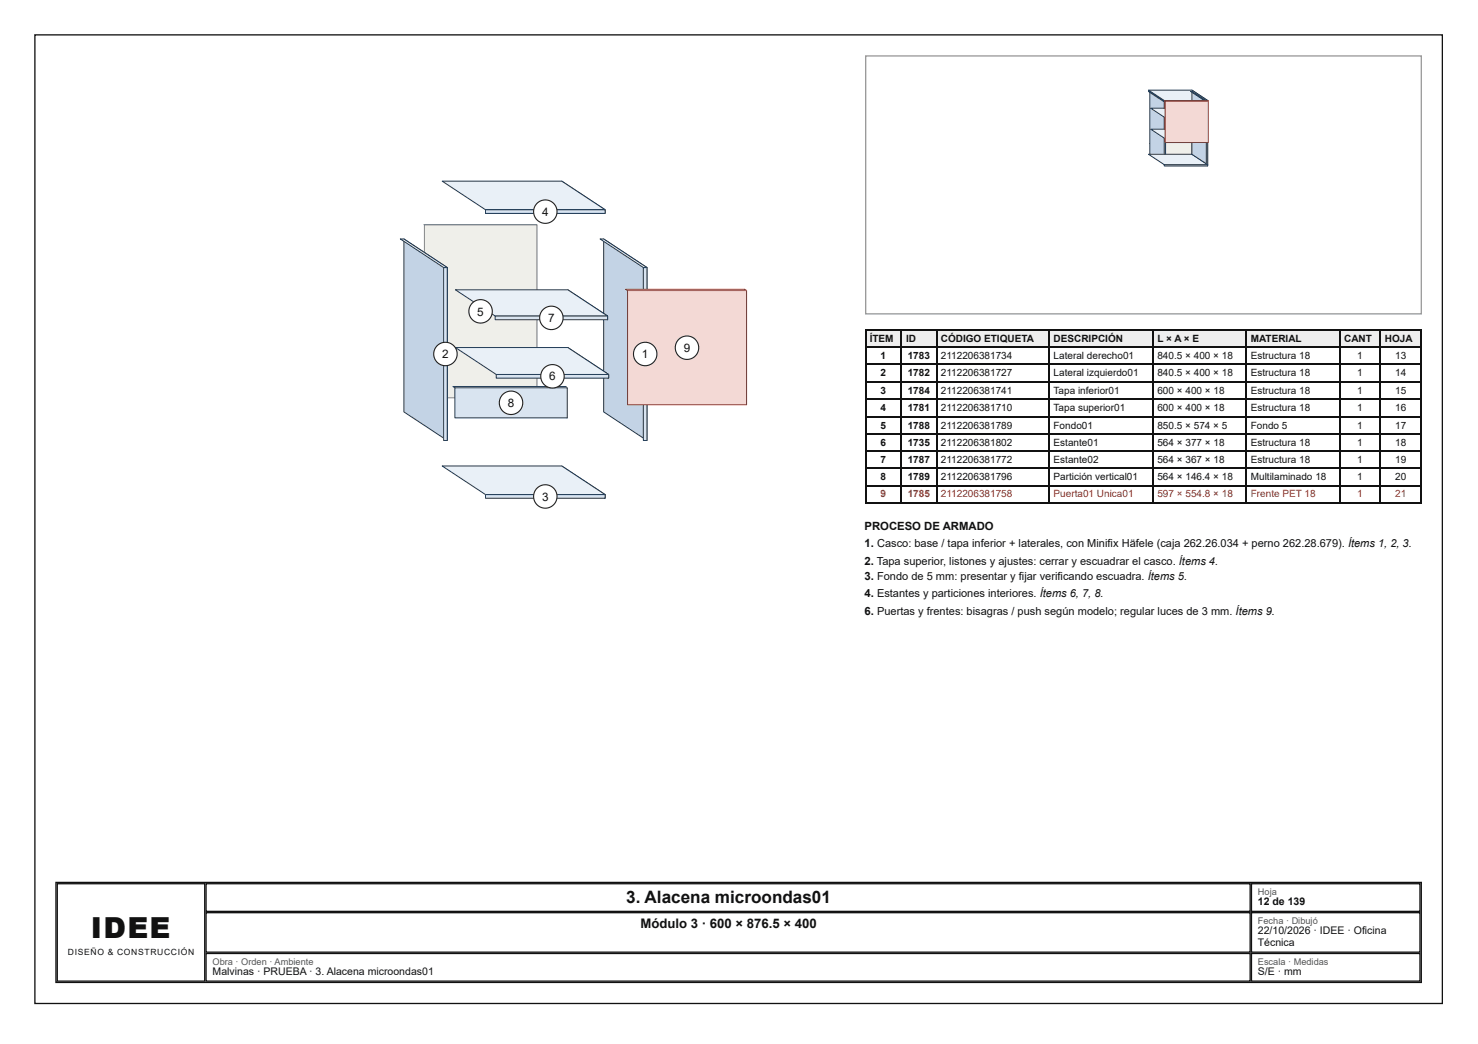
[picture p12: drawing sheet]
<svg xmlns="http://www.w3.org/2000/svg" width="297mm" height="210mm" viewBox="0 0 297 210" stroke-linecap="round" stroke-linejoin="round" font-family="sans-serif">
<path d="M7 7h282.9v194.7h-282.9z" fill="none" stroke="#111" stroke-width=".26"/>
<path d="M107.8 45.1v34.9" fill="none" stroke="#e2e2dc" stroke-width=".2"/>
<path d="M85.2 45.1l22.7 .1zM107.8 45.1l.1 .1v34.8l-.1-.1z" fill="none" stroke="#7f8c8d" stroke-width=".2"/>
<path d="M85.2 45.2h22.7" fill="none" stroke="#f7f7f3" stroke-width=".2"/>
<path d="M85.3 45.2h22.6v34.8h-22.6z" fill="#efefea"/>
<path d="M85.3 45.2h22.6v34.8h-22.6z" fill="none" stroke="#7f8c8d" stroke-width=".2"/>
<path d="M113.8 77.7v6.3" fill="none" stroke="#c3d3e5" stroke-width=".39"/>
<path d="M91 77.7h22.6l.4 .3h-22.6zM113.6 77.7l.4 .3v6l-.4-.2z" fill="none" stroke="#1f3a56" stroke-width=".2"/>
<path d="M91 77.8h23" fill="none" stroke="#e9f0f7" stroke-width=".26"/>
<path d="M91.4 78h22.6v6h-22.6z" fill="#d9e4f0"/>
<path d="M91.4 78h22.6v6h-22.6z" fill="none" stroke="#1f3a56" stroke-width=".2"/>
<path d="M81.2 48l8.7 5.8v34.8l-8.7-5.8z" fill="#c3d3e5"/>
<path d="M81.2 48l8.7 5.8v34.8l-8.7-5.8z" fill="none" stroke="#1f3a56" stroke-width=".2"/>
<path d="M80.4 48h.8l8.7 5.8h-.7z" fill="#e9f0f7"/>
<path d="M80.4 48h.8l8.7 5.8h-.7z" fill="none" stroke="#1f3a56" stroke-width=".2"/>
<path d="M89.2 53.8h.7v34.8h-.7z" fill="#d9e4f0"/>
<path d="M89.2 53.8h.7v34.8h-.7z" fill="none" stroke="#1f3a56" stroke-width=".2"/>
<path d="M112.9 93.7l8.7 5.7v.8l-8.7-5.8z" fill="#c3d3e5"/>
<path d="M112.9 93.7l8.7 5.7v.8l-8.7-5.8z" fill="none" stroke="#1f3a56" stroke-width=".2"/>
<path d="M88.9 93.7h24l8.7 5.7h-24z" fill="#e9f0f7"/>
<path d="M88.9 93.7h24l8.7 5.7h-24z" fill="none" stroke="#1f3a56" stroke-width=".2"/>
<path d="M97.6 99.4h24v.8h-24z" fill="#d9e4f0"/>
<path d="M97.6 99.4h24v.8h-24z" fill="none" stroke="#1f3a56" stroke-width=".2"/>
<path d="M112.9 36.4l8.7 5.8v.7l-8.7-5.7z" fill="#c3d3e5"/>
<path d="M112.9 36.4l8.7 5.8v.7l-8.7-5.7z" fill="none" stroke="#1f3a56" stroke-width=".2"/>
<path d="M88.9 36.4h24l8.7 5.8h-24z" fill="#e9f0f7"/>
<path d="M88.9 36.4h24l8.7 5.8h-24z" fill="none" stroke="#1f3a56" stroke-width=".2"/>
<path d="M97.6 42.2h24v.7h-24z" fill="#d9e4f0"/>
<path d="M97.6 42.2h24v.7h-24z" fill="none" stroke="#1f3a56" stroke-width=".2"/>
<path d="M121.3 48l8.7 5.8v34.8l-8.7-5.8z" fill="#c3d3e5"/>
<path d="M121.3 48l8.7 5.8v34.8l-8.7-5.8z" fill="none" stroke="#1f3a56" stroke-width=".2"/>
<path d="M120.6 48h.7l8.7 5.8h-.7z" fill="#e9f0f7"/>
<path d="M120.6 48h.7l8.7 5.8h-.7z" fill="none" stroke="#1f3a56" stroke-width=".2"/>
<path d="M129.3 53.8h.7v34.8h-.7z" fill="#d9e4f0"/>
<path d="M129.3 53.8h.7v34.8h-.7z" fill="none" stroke="#1f3a56" stroke-width=".2"/>
<path d="M114.1 58.3l8 5.2v.8l-8-5.3z" fill="#c3d3e5"/>
<path d="M114.1 58.3l8 5.2v.8l-8-5.3z" fill="none" stroke="#1f3a56" stroke-width=".2"/>
<path d="M91.5 58.3h22.6l8 5.2h-22.6z" fill="#e9f0f7"/>
<path d="M91.5 58.3h22.6l8 5.2h-22.6z" fill="none" stroke="#1f3a56" stroke-width=".2"/>
<path d="M99.5 63.5h22.6v.8h-22.6z" fill="#d9e4f0"/>
<path d="M99.5 63.5h22.6v.8h-22.6z" fill="none" stroke="#1f3a56" stroke-width=".2"/>
<path d="M114.1 69.9l8.2 5.4v.7l-8.2-5.4z" fill="#c3d3e5"/>
<path d="M114.1 69.9l8.2 5.4v.7l-8.2-5.4z" fill="none" stroke="#1f3a56" stroke-width=".2"/>
<path d="M91.5 69.9h22.6l8.2 5.4h-22.6z" fill="#e9f0f7"/>
<path d="M91.5 69.9h22.6l8.2 5.4h-22.6z" fill="none" stroke="#1f3a56" stroke-width=".2"/>
<path d="M99.7 75.3h22.6v.7h-22.6z" fill="#d9e4f0"/>
<path d="M99.7 75.3h22.6v.7h-22.6z" fill="none" stroke="#1f3a56" stroke-width=".2"/>
<path d="M149.8 58.2v23.2" fill="none" stroke="#e9c4be" stroke-width=".39"/>
<path d="M125.7 58.2h23.9l.4 .2h-23.9zM149.6 58.2l.4 .2v23l-.4-.3z" fill="none" stroke="#a93226" stroke-width=".2"/>
<path d="M125.7 58.3h24.3" fill="none" stroke="#f9e8e5" stroke-width=".26"/>
<path d="M126.1 58.4h23.9v23h-23.9z" fill="#f3d9d5"/>
<path d="M126.1 58.4h23.9v23h-23.9z" fill="none" stroke="#a93226" stroke-width=".2"/>
<circle cx="109.6" cy="42.5" r=".4" fill="#222"/>
<circle cx="109.6" cy="42.5" r="2.35" fill="#fff"/>
<circle cx="109.6" cy="42.5" r="2.35" fill="none" stroke="#222" stroke-width=".22"/>
<circle cx="110.8" cy="63.9" r=".4" fill="#222"/>
<circle cx="110.8" cy="63.9" r="2.35" fill="#fff"/>
<circle cx="110.8" cy="63.9" r="2.35" fill="none" stroke="#222" stroke-width=".22"/>
<circle cx="138.1" cy="69.9" r=".4" fill="#222"/>
<circle cx="138.1" cy="69.9" r="2.35" fill="#fff"/>
<circle cx="138.1" cy="69.9" r="2.35" fill="none" stroke="#222" stroke-width=".22"/>
<circle cx="89.5" cy="71.2" r=".4" fill="#222"/>
<circle cx="89.5" cy="71.2" r="2.35" fill="#fff"/>
<circle cx="89.5" cy="71.2" r="2.35" fill="none" stroke="#222" stroke-width=".22"/>
<circle cx="96.6" cy="62.6" r=".4" fill="#222"/>
<circle cx="96.6" cy="62.6" r="2.35" fill="#fff"/>
<circle cx="96.6" cy="62.6" r="2.35" fill="none" stroke="#222" stroke-width=".22"/>
<circle cx="129.7" cy="71.2" r=".4" fill="#222"/>
<circle cx="129.7" cy="71.2" r="2.35" fill="#fff"/>
<circle cx="129.7" cy="71.2" r="2.35" fill="none" stroke="#222" stroke-width=".22"/>
<circle cx="111" cy="75.7" r=".4" fill="#222"/>
<circle cx="111" cy="75.7" r="2.35" fill="#fff"/>
<circle cx="111" cy="75.7" r="2.35" fill="none" stroke="#222" stroke-width=".22"/>
<circle cx="102.7" cy="81" r=".4" fill="#222"/>
<circle cx="102.7" cy="81" r="2.35" fill="#fff"/>
<circle cx="102.7" cy="81" r="2.35" fill="none" stroke="#222" stroke-width=".22"/>
<circle cx="109.6" cy="99.8" r=".4" fill="#222"/>
<circle cx="109.6" cy="99.8" r="2.35" fill="#fff"/>
<circle cx="109.6" cy="99.8" r="2.35" fill="none" stroke="#222" stroke-width=".22"/>
<path d="M174 11.2h111.6v51.9h-111.6z" fill="none" stroke="#999" stroke-width=".26"/>
<path d="M239.3 28.8v2.3" fill="none" stroke="#c3d3e5" stroke-width=".2"/>
<path d="M231.1 28.8l8.3 .1zM239.3 28.8l.1 .1v2.2l-.1-.1z" fill="none" stroke="#1f3a56" stroke-width=".2"/>
<path d="M231.1 28.9h8.3" fill="none" stroke="#e9f0f7" stroke-width=".2"/>
<path d="M231.2 28.9h8.2v2.2h-8.2z" fill="#d9e4f0"/>
<path d="M231.2 28.9h8.2v2.2h-8.2z" fill="none" stroke="#1f3a56" stroke-width=".2"/>
<path d="M239.4 18.5v12.6" fill="none" stroke="#e2e2dc" stroke-width=".2"/>
<path d="M231.2 18.5h8.2zM239.4 18.5v12.6z" fill="none" stroke="#7f8c8d" stroke-width=".2"/>
<path d="M231.2 18.5h8.2" fill="none" stroke="#f7f7f3" stroke-width=".2"/>
<path d="M231.2 18.5h8.2v12.6h-8.2z" fill="#efefea"/>
<path d="M231.2 18.5h8.2v12.6h-8.2z" fill="none" stroke="#7f8c8d" stroke-width=".2"/>
<path d="M231.1 18.4l3.1 2.1v12.6l-3.1-2.1z" fill="#c3d3e5"/>
<path d="M231.1 18.4l3.1 2.1v12.6l-3.1-2.1z" fill="none" stroke="#1f3a56" stroke-width=".2"/>
<path d="M230.8 18.4h.3l3.1 2.1h-.2z" fill="#e9f0f7"/>
<path d="M230.8 18.4h.3l3.1 2.1h-.2zM234 20.5h.2v12.6h-.2z" fill="none" stroke="#1f3a56" stroke-width=".2"/>
<path d="M234.1 20.5v12.6" fill="none" stroke="#d9e4f0" stroke-width=".26"/>
<path d="M239.5 31l3.2 2.1v.3l-3.2-2.1z" fill="#c3d3e5"/>
<path d="M239.5 31l3.2 2.1v.3l-3.2-2.1z" fill="none" stroke="#1f3a56" stroke-width=".2"/>
<path d="M230.8 31h8.7l3.2 2.1h-8.7z" fill="#e9f0f7"/>
<path d="M230.8 31h8.7l3.2 2.1h-8.7zM234 33.1h8.7v.3h-8.7z" fill="none" stroke="#1f3a56" stroke-width=".2"/>
<path d="M234 33.2h8.7" fill="none" stroke="#d9e4f0" stroke-width=".27"/>
<path d="M239.5 18.1l3.2 2.1v.3l-3.2-2.1z" fill="#c3d3e5"/>
<path d="M239.5 18.1l3.2 2.1v.3l-3.2-2.1z" fill="none" stroke="#1f3a56" stroke-width=".2"/>
<path d="M230.8 18.1h8.7l3.2 2.1h-8.7z" fill="#e9f0f7"/>
<path d="M230.8 18.1h8.7l3.2 2.1h-8.7zM234 20.2h8.7v.3h-8.7z" fill="none" stroke="#1f3a56" stroke-width=".2"/>
<path d="M234 20.3h8.7" fill="none" stroke="#d9e4f0" stroke-width=".27"/>
<path d="M239.5 18.4l3.2 2.1v12.6l-3.2-2.1z" fill="#c3d3e5"/>
<path d="M239.5 18.4l3.2 2.1v12.6l-3.2-2.1z" fill="none" stroke="#1f3a56" stroke-width=".2"/>
<path d="M239.3 18.4h.2l3.2 2.1h-.3z" fill="#e9f0f7"/>
<path d="M239.3 18.4h.2l3.2 2.1h-.3zM242.4 20.5h.3v12.6h-.3z" fill="none" stroke="#1f3a56" stroke-width=".2"/>
<path d="M242.6 20.5v12.6" fill="none" stroke="#d9e4f0" stroke-width=".26"/>
<path d="M239.4 21.8l2.9 1.9v.2l-2.9-1.9z" fill="#c3d3e5"/>
<path d="M239.4 21.8l2.9 1.9v.2l-2.9-1.9z" fill="none" stroke="#1f3a56" stroke-width=".2"/>
<path d="M231.2 21.8h8.2l2.9 1.9h-8.2z" fill="#e9f0f7"/>
<path d="M231.2 21.8h8.2l2.9 1.9h-8.2zM234.1 23.7h8.2v.2h-8.2z" fill="none" stroke="#1f3a56" stroke-width=".2"/>
<path d="M234.1 23.8h8.2" fill="none" stroke="#d9e4f0" stroke-width=".27"/>
<path d="M239.4 26l3 1.9v.3l-3-2z" fill="#c3d3e5"/>
<path d="M239.4 26l3 1.9v.3l-3-2z" fill="none" stroke="#1f3a56" stroke-width=".2"/>
<path d="M231.2 26h8.2l3 1.9h-8.2z" fill="#e9f0f7"/>
<path d="M231.2 26h8.2l3 1.9h-8.2zM234.2 27.9h8.2v.3h-8.2z" fill="none" stroke="#1f3a56" stroke-width=".2"/>
<path d="M234.2 28.1h8.2" fill="none" stroke="#d9e4f0" stroke-width=".27"/>
<path d="M242.7 20.2v8.5" fill="none" stroke="#e9c4be" stroke-width=".2"/>
<path d="M234 20.2l8.8 .1zM242.7 20.2l.1 .1v8.4l-.1-.1z" fill="none" stroke="#a93226" stroke-width=".2"/>
<path d="M234 20.3h8.8" fill="none" stroke="#f9e8e5" stroke-width=".2"/>
<path d="M234.1 20.3h8.7v8.4h-8.7z" fill="#f3d9d5"/>
<path d="M234.1 20.3h8.7v8.4h-8.7z" fill="none" stroke="#a93226" stroke-width=".2"/>
<g fill="#eee">
<path d="M173.8 66.1h7.4v3.7h-7.4z"/>
<path d="M181.2 66.1h6.9v3.7h-6.9z"/>
<path d="M188.1 66.1h22.8v3.7h-22.8z"/>
<path d="M210.9 66.1h20.9v3.7h-20.9z"/>
<path d="M231.8 66.1h18.8v3.7h-18.8z"/>
<path d="M250.6 66.1h18.5v3.7h-18.5z"/>
<path d="M269.1 66.1h8.2v3.7h-8.2z"/>
<path d="M277.3 66.1h8.2v3.7h-8.2z"/>
</g>
<g fill="none" stroke="#111" stroke-width=".26">
<path d="M173.8 66.3h111.9M173.8 69.7h111.9M173.8 73.2h111.9M173.8 76.9h111.9M174 66.1v35.2M181.1 66.1v35.2M188.3 66.1v35.2M210.7 66.1v35.2M231.6 66.1v35.2M250.4 66.1v35.2M269.2 66.1v35.2M277.4 66.1v35.2"/>
<path d="M285.6 66.1v35.2M173.8 80.3h111.9M173.8 83.7h111.9M173.8 87.2h111.9M173.8 90.6h111.9M173.8 94.1h111.9M173.8 97.8h111.9M173.8 101.2h111.9M11.2 177.4h274.4v20.1h-274.4zM11.5 177.7h29.6v19.5h-29.6zM41.4 177.7h209.8v5.5h-209.8zM251.5 177.7h33.9v5.5h-33.9z"/>
<path d="M41.4 183.5h209.8v7.9h-209.8zM41.4 191.7h209.8v5.5h-209.8zM251.5 183.5h33.9v7.9h-33.9zM251.5 191.7h33.9v5.5h-33.9z"/>
</g>
<text font-size="5.8" fill="#111" x="18.3" y="188.6">IDEE</text>
<text font-size="3.4" fill="#111" x="125.8" y="181.5">3. Alacena microondas01</text>
<text font-size="2.6" fill="#111" x="128.7" y="186.5">Módulo 3 · 600 × 876.5 × 400</text>
<g font-size="2.4" fill="#111">
<text x="108.9" y="43.4">4</text>
<text x="95.9" y="63.4">5</text>
<text x="110.1" y="64.7">7</text>
<text x="137.4" y="70.7">9</text>
<text x="88.9" y="72">2</text>
<text x="110.4" y="76.5">6</text>
<text x="129" y="72">1</text>
<text x="102" y="81.8">8</text>
<text x="108.9" y="100.7">3</text>
</g>
<g font-size="2.3" fill="#111">
<text x="173.7" y="106.6">PROCESO DE ARMADO</text>
<text x="173.7" y="110.1">1. Casco: base / tapa inferior + laterales, con Minifix Häfele (caja 262.26.034 + perno 262.28.679). Ítems 1, 2, 3.</text>
<text x="173.7" y="113.5">2. Tapa superior, listones y ajustes: cerrar y escuadrar el casco. Ítems 4.</text>
<text x="173.7" y="116.7">3. Fondo de 5 mm: presentar y fijar verificando escuadra. Ítems 5.</text>
<text x="173.7" y="120.1">4. Estantes y particiones interiores. Ítems 6, 7, 8.</text>
<text x="173.7" y="123.6">6. Puertas y frentes: bisagras / push según modelo; regular luces de 3 mm. Ítems 9.</text>
</g>
<g font-size="2.1" fill="#111">
<text x="252.8" y="182">12 de 139</text>
<text x="252.8" y="187.9">22/10/2026 · IDEE · Oficina</text>
<text x="252.8" y="190.2">Técnica</text>
<text x="42.7" y="196.1">Malvinas · PRUEBA · 3. Alacena microondas01</text>
<text x="252.8" y="196.1">S/E · mm</text>
</g>
<g font-size="2" fill="#111">
<text x="174.8" y="68.8">ÍTEM</text>
<text x="182.1" y="68.8">ID</text>
<text x="189.1" y="68.8">CÓDIGO ETIQUETA</text>
<text x="211.7" y="68.8">DESCRIPCIÓN</text>
<text x="232.6" y="68.8">L × A × E</text>
<text x="251.4" y="68.8">MATERIAL</text>
<text x="270.1" y="68.8">CANT</text>
<text x="278.3" y="68.8">HOJA</text>
<text x="177" y="72.2">1</text>
<text x="177" y="75.7">2</text>
<text x="182.4" y="72.2">1783</text>
<text x="182.4" y="75.7">1782</text>
<text x="189.1" y="72.2">2112206381734</text>
<text x="189.1" y="75.7">2112206381727</text>
<text x="211.7" y="72.2">Lateral derecho01</text>
<text x="211.7" y="75.7">Lateral izquierdo01</text>
<text x="232.6" y="72.2">840.5 × 400 × 18</text>
<text x="232.6" y="75.7">840.5 × 400 × 18</text>
<text x="251.4" y="72.2">Estructura 18</text>
<text x="251.4" y="75.7">Estructura 18</text>
<text x="272.7" y="72.2">1</text>
<text x="272.7" y="75.7">1</text>
<text x="280.4" y="72.2">13</text>
<text x="280.4" y="75.7">14</text>
<text x="177" y="79.1">3</text>
<text x="177" y="82.6">4</text>
<text x="182.4" y="79.1">1784</text>
<text x="182.4" y="82.6">1781</text>
<text x="189.1" y="79.1">2112206381741</text>
<text x="189.1" y="82.6">2112206381710</text>
<text x="211.7" y="79.1">Tapa inferior01</text>
<text x="211.7" y="82.6">Tapa superior01</text>
<text x="232.6" y="79.1">600 × 400 × 18</text>
<text x="232.6" y="82.6">600 × 400 × 18</text>
<text x="251.4" y="79.1">Estructura 18</text>
<text x="251.4" y="82.6">Estructura 18</text>
<text x="272.7" y="79.1">1</text>
<text x="272.7" y="82.6">1</text>
<text x="280.4" y="79.1">15</text>
<text x="280.4" y="82.6">16</text>
<text x="177" y="86.3">5</text>
<text x="177" y="89.7">6</text>
<text x="182.4" y="86.3">1788</text>
<text x="182.4" y="89.7">1735</text>
<text x="189.1" y="86.3">2112206381789</text>
<text x="189.1" y="89.7">2112206381802</text>
<text x="211.7" y="86.3">Fondo01</text>
<text x="211.7" y="89.7">Estante01</text>
<text x="232.6" y="86.3">850.5 × 574 × 5</text>
<text x="232.6" y="89.7">564 × 377 × 18</text>
<text x="251.4" y="86.3">Fondo 5</text>
<text x="251.4" y="89.7">Estructura 18</text>
<text x="272.7" y="86.3">1</text>
<text x="272.7" y="89.7">1</text>
<text x="280.4" y="86.3">17</text>
<text x="280.4" y="89.7">18</text>
<text x="177" y="93.1">7</text>
<text x="182.4" y="93.1">1787</text>
<text x="189.1" y="93.1">2112206381772</text>
<text x="211.7" y="93.1">Estante02</text>
<text x="232.6" y="93.1">564 × 367 × 18</text>
<text x="251.4" y="93.1">Estructura 18</text>
<text x="272.7" y="93.1">1</text>
<text x="280.4" y="93.1">19</text>
<text x="177" y="96.6">8</text>
<text x="182.4" y="96.6">1789</text>
<text x="189.1" y="96.6">2112206381796</text>
<text x="211.7" y="96.6">Partición vertical01</text>
<text x="232.6" y="96.6">564 × 146.4 × 18</text>
<text x="251.4" y="96.6">Multilaminado 18</text>
<text x="272.7" y="96.6">1</text>
<text x="280.4" y="96.6">20</text>
</g>
<g font-size="2" fill="#a93226">
<text x="177" y="100">9</text>
<text x="182.4" y="100">1785</text>
<text x="189.1" y="100">2112206381758</text>
<text x="211.7" y="100">Puerta01 Unica01</text>
<text x="232.6" y="100">597 × 554.8 × 18</text>
<text x="251.4" y="100">Frente PET 18</text>
<text x="272.7" y="100">1</text>
<text x="280.4" y="100">21</text>
</g>
<g font-size="1.9" fill="#555">
<text x="252.8" y="179.9">Hoja</text>
<text x="252.8" y="185.7">Fecha · Dibujó</text>
<text x="42.7" y="193.9">Obra · Orden · Ambiente</text>
<text x="252.8" y="193.9">Escala · Medidas</text>
</g>
<text font-size="1.7" fill="#111" x="13.6" y="192.1">DISEÑO &amp; CONSTRUCCIÓN</text>
</svg>
